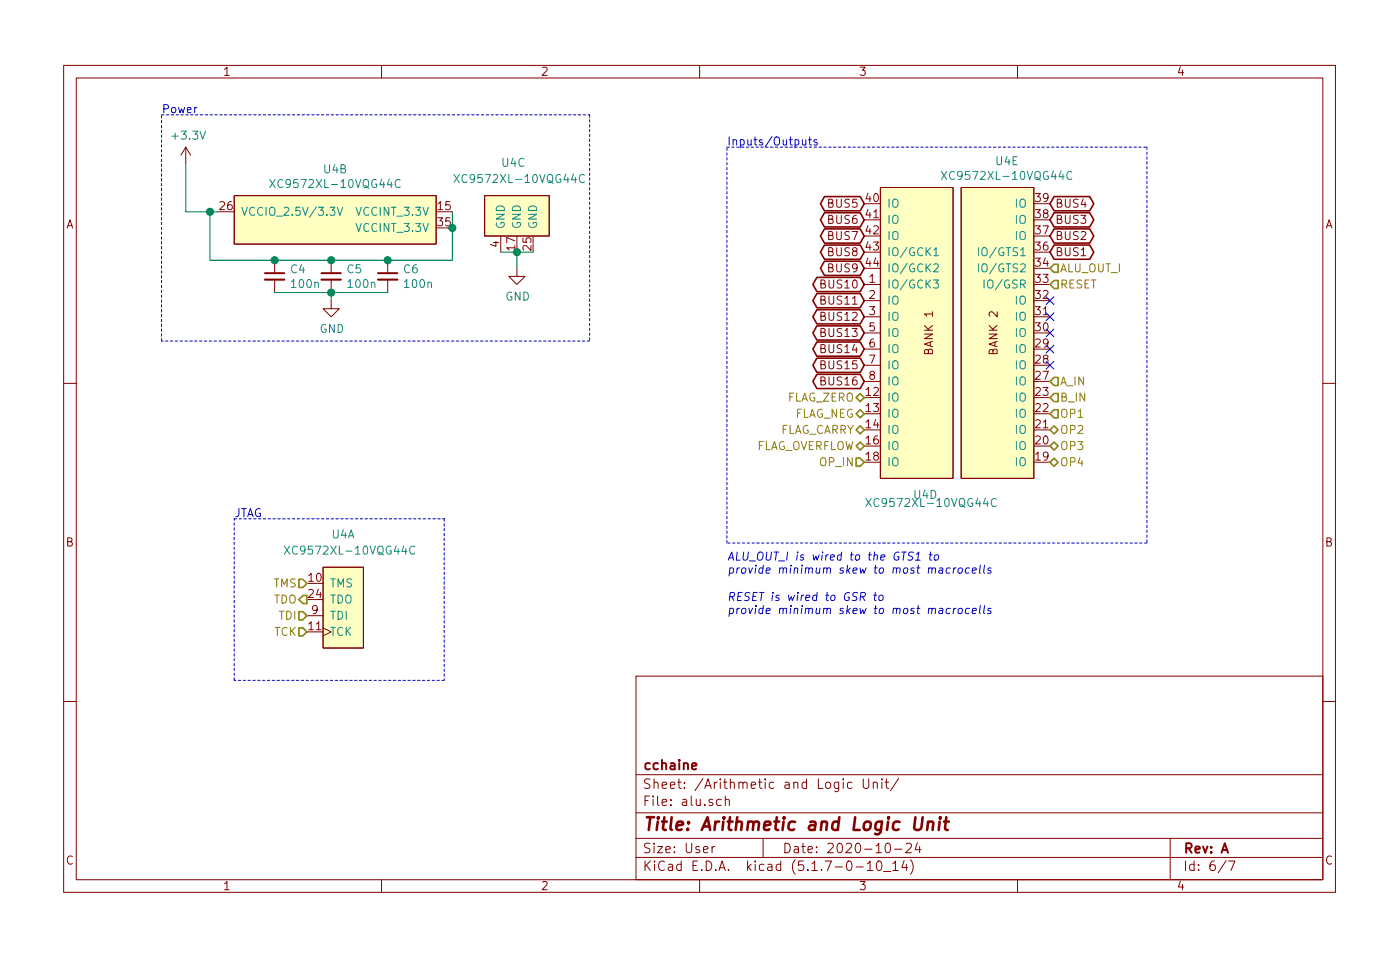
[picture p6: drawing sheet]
<svg xmlns="http://www.w3.org/2000/svg" width="220mm" height="150mm" viewBox="0 0 220 150" stroke-linecap="round" stroke-linejoin="round" font-family="sans-serif">
<g fill="none" stroke="#840000" stroke-width=".16">
<path d="M10 10.3h200v130h-200zM12 12.3h196v126h-196zM60 10.3v2M110 10.3v2M160 10.3v2M29.2 23.1l-.8 1.3M29.2 23.1v2.6M29.2 23.1l.8 1.3M36.8 30.8h31.8v7.6h-31.8zM76.2 30.8h10.2v6.3h-10.2zM78.7 37.1v2.5M138.4 29.5h11.5v45.7h-11.5z"/>
<path d="M151.1 29.5h11.5v45.7h-11.5zM43.2 40.9v2M43.2 44v2M52.1 47.3v1.2h1.2l-1.2 1.3-1.3-1.3h1.3M52.1 40.9v2M52.1 44v2M61 40.9v2M61 44v2M81.3 42.2v1.3h1.2l-1.2 1.2-1.3-1.2h1.3M135.9 44.7h2.5M135.9 47.3h2.5M135.9 49.8h2.5"/>
<path d="M135.9 52.3h2.5M135.9 54.9h2.5M135.9 57.4h2.5M135.9 60h2.5M146.6 49v.7M10 60.3h2M208 60.3h2M48.3 96.8h2.5M50.8 89.2h6.3v12.7h-6.3zM50.8 98.7l1.3 .6-1.3 .7M10 110.3h2M100 106.3h108v32h-108z"/>
<path d="M208 110.3h2M60 138.3v2M100 134.8h108M100 131.8h108M100 127.8h108M100 121.8h108M110 138.3v2M112 133.1v1M112.4 133.1h-.3l-.1 .2M113.4 125.7l-.1-.1a.47 .47 0 0 0-.6 .3v.5a.48 .48 0 0 0 .7 .2M114 125.8l.2-.2 .4 .1 .1 .9M114 125.1v1.5"/>
<path d="M120 131.8v3M134 123h-.5l-.3 .2 .1 .6 .2 .1h.5M134.6 136.3h1.1M135.7 122.4l.1 1.4a.48 .48 0 0 0 .8-.1v-1.3M136.4 135.8l.4-.5v1.5M136.4 136.8h.8M137.3 123.1l.2-.1h.4v.9M137.3 123v.9M137.9 135.5a.35 .35 0 0 1 .4-.2 .35 .35 0 0 1 .3 .3l.1 .7-.2 .4-.2 .1-.4-.1a1.2 1.2 0 0 1 0-1.2zM138.7 122.4v.2M138.7 123v.9M138.9 137h1.2"/>
<path d="M139.2 123h.5M139.3 132.7l.4-.1a.94 .94 0 0 1 0 1.5h-.2a.87 .87 0 0 1-.2-1.4zM139.4 122.4v1.3l.3 .2M140.4 135.8l.4-.5v1.5M140.4 136.8h.8M140.7 133.5h1.1M141.3 122.4l-1.3 1.9M142.2 135.3l-.4 1.1h.9M142.5 132.7l.2-.1h.3l.3 .1v.3v.2l-.9 .9h.9M142.5 135.9v.9M143.2 135.1a1.71 1.71 0 0 1 0 2.3M144.2 132.5l-.3 1.1h.9"/>
<path d="M144.6 133.1v1M160 138.3v2M184 131.8v6.5M192.8 135.3l-1.3 1.9M193.2 135.3h1l-.7 1.5"/>
</g>
<path d="M143.9 128.5l-.2 1.6 .2 .3a.66 .66 0 0 0 1-.3l.2-1.6M145.9 129.3a.5 .5 0 0 1 .9 .1l-.2 1.1M145.9 129.2l-.1 1.3M147.8 129.2l-.2 1.3M147.9 128.5l-.1 .1v.1l.1-.1v-.1l-.1 .2M148.4 129.2h.8M148.8 128.5l-.2 1.7 .1 .2 .3 .1" fill="none" stroke="#840000" stroke-width=".41"/>
<path d="M41.7 42.9h3M50.5 42.9h3.1M59.4 42.9h3.1M108.8 120.5l.7-.2-.1-.3h-.4l-.2 .2 .1 .7h.5" fill="none" stroke="#840000" stroke-width=".3"/>
<g fill="#ffffc2" stroke="#ffffc2" stroke-width=".16">
<path d="M50.8 89.2h6.3v12.7h-6.3z"/>
<path d="M36.8 30.8h31.8v7.6h-31.8z"/>
<path d="M76.2 30.8h10.2v6.3h-10.2z"/>
<path d="M151.1 29.5h11.5v45.7h-11.5z"/>
<path d="M138.4 29.5h11.5v45.7h-11.5z"/>
</g>
<g fill="none" stroke="#008484" stroke-width=".16">
<path d="M42.4 28.2l.9 1.3M43.3 28.2l-.9 1.3M53 32.6l.4 1.2 .5-1.2M62.9 28.3a.51 .51 0 0 0-.6 0 .51 .51 0 0 0-.2 .6 .46 .46 0 0 0 .3 .5 .46 .46 0 0 0 .5 0M71.4 27.4l.8 1.3M72.2 27.4l-.8 1.3M91.9 27.6a.51 .51 0 0 0-.7-.1 .51 .51 0 0 0-.1 .7 .46 .46 0 0 0 .2 .5 .46 .46 0 0 0 .6-.1M146.8 39.3l.4-.4v1.3M148 26.9l.9 1.3M148.9 26.9l-.9 1.3M153.8 38.9v1.3M168.5 27.1a.51 .51 0 0 0-.6 0 .51 .51 0 0 0-.2 .6 .46 .46 0 0 0 .3 .5 .46 .46 0 0 0 .5-.1"/>
<path d="M146.8 44h.7l-.4 .5 .4 .1v.6l-.2 .1h-.4l-.1-.1M146.8 41.6l.5-.1 .2 .1v.2v.2l-.7 .7h.7M146.8 40.2h.7M153.8 41.5v1.2M154.7 44v1.3M136.1 78.4l.9 1.2M137 78.4l-.9 1.2M156.6 78.5a.51 .51 0 0 0-.6 0 .51 .51 0 0 0-.1 .6 .46 .46 0 0 0 .2 .5 .46 .46 0 0 0 .5-.1M44.7 85.8l.8 1.3M45.5 85.8l-.8 1.3M65.2 86a.51 .51 0 0 0-.6 0 .51 .51 0 0 0-.2 .6 .46 .46 0 0 0 .3 .5 .46 .46 0 0 0 .5-.1"/>
</g>
<path d="M41.7 44h3M50.5 44h3.1M59.4 44h3.1" fill="none" stroke="#840000" stroke-width=".33"/>
<path d="M25.4 18.1h67.3M92.7 18.1v35.5M114.3 23.1h66M180.3 23.1v62.3M25.4 53.6v-35.5M92.7 53.6h-67.3M36.8 81.6h33M69.8 81.6v25.4M114.3 85.4v-62.3M180.3 85.4h-66M36.8 107v-25.4M69.8 107h-33" fill="none" stroke="#0000c2" stroke-width=".16" stroke-dasharray=".4 .4"/>
<path d="M29.2 25.7v7.6h5.1M33 33.3v7.6h38.1v-7.6M78.7 39.6h5.1M81.3 39.6v2.6M43.2 46h17.8M52.1 46v1.3" fill="none" stroke="#008400" stroke-width=".16"/>
<g fill="none" stroke="#848400" stroke-width=".25">
<path d="M165.7 44.1h.7v1.3h-.7l-.6-.7zM165.7 41.5h.7v1.3h-.7l-.6-.6zM165.7 59.3h.7v1.3h-.7l-.6-.6zM134.6 72h.7l.6 .7-.6 .6h-.7zM134.6 70.1l.7-.6 .6 .6-.6 .7zM134.6 62.5l.7-.6 .6 .6-.6 .6zM134.6 67.6l.7-.7 .6 .7-.6 .6zM134.6 65l.7-.6 .6 .6-.6 .7zM165.1 72.7l.6-.7 .7 .7-.7 .6zM165.1 70.1l.6-.6 .7 .6-.7 .7zM165.1 67.6l.6-.7 .7 .7-.7 .6zM165.7 64.4h.7v1.3h-.7l-.6-.7z"/>
<path d="M165.7 61.9h.7v1.2h-.7l-.6-.6zM47 98.7h.6l.7 .6-.7 .7h-.6zM47 96.2h.6l.7 .6-.7 .6h-.6zM47 91.1h.6l.7 .6-.7 .6h-.6zM47.6 93.6h.7v1.3h-.7l-.6-.6z"/>
</g>
<g fill="none" stroke="#840000" stroke-width=".25">
<path d="M129.6 38.5h5.7l.6 1.1-.6 1.2h-5.7l-.6-1.2zM129.6 36h5.7l.6 1.1-.6 1.1h-5.7l-.6-1.1zM129.6 33.4h5.7l.6 1.2-.6 1.1h-5.7l-.6-1.1zM129.6 30.9h5.7l.6 1.1-.6 1.1h-5.7l-.6-1.1zM165.7 36h5.6l.7 1.1-.7 1.1h-5.6l-.6-1.1zM165.7 38.5h5.6l.7 1.1-.7 1.2h-5.6l-.6-1.2zM165.7 33.4h5.6l.7 1.2-.7 1.1h-5.6l-.6-1.1zM165.7 30.9h5.6l.7 1.1-.7 1.1h-5.6l-.6-1.1zM128.4 58.8h6.9l.6 1.2-.6 1.1h-6.9l-.6-1.1zM128.4 56.3h6.9l.6 1.1-.6 1.1h-6.9l-.6-1.1zM128.4 53.8h6.9l.6 1.1-.6 1.1h-6.9l-.6-1.1zM128.4 51.2h6.9l.6 1.1-.6 1.2h-6.9l-.6-1.2z"/>
<path d="M128.4 48.7h6.9l.6 1.1-.6 1.1h-6.9l-.6-1.1zM128.4 46.1h6.9l.6 1.2-.6 1.1h-6.9l-.6-1.1zM128.4 43.6h6.9l.6 1.1-.6 1.1h-6.9l-.6-1.1zM129.6 41.1h5.7l.6 1.1-.6 1.1h-5.7l-.6-1.1z"/>
</g>
<g fill="none" stroke="#0000c2" stroke-width=".16">
<path d="M126.2 22v.6a.31 .31 0 0 0 .4 .1h.1M126.7 22v.8M127.1 22h.5M127.3 21.5v1.1l.1 .1 .2 .1M128.4 22h-.3l-.1 .1v.2l.4 .1v.3h-.4M135.3 93.8l.7-.1v-.4l-.1-.2h-.5l-.2 1.3M135.6 93.8l.4 .6M137.4 93.6h.5M137.6 93.1l-.1 1.1v.2h.3M138.3 93.7l.2-.1 .3 .1v.5l-.1 .2h-.3l-.2-.1zM143.6 86.9l-.5-.1-.1 .1-.2 .2 .2 .2 .4 .2 .1 .2-.1 .3h-.7M143.9 88.1h.8"/>
<path d="M144.1 87.1l.4-.3-.2 1.3M146.1 87.2h.5M146.3 86.8l-.1 1.1 .1 .1 .2 .1M147 87.3l.2-.1 .3 .1v.5l-.1 .2-.3 .1-.2-.2zM147.7 95.7h.5v.8M147.7 89.3h.5v.8M148.2 95.9l-.4 .1a.25 .25 0 0 0-.2 .2 .25 .25 0 0 0 .2 .3l.4-.1M148.2 89.6h-.4a.25 .25 0 0 0-.2 .2 .25 .25 0 0 0 .2 .3h.4M149.4 95.7l-.3-.1-.3 .3-.1 .3 .1 .2h.5M149.4 89.3h-.3l-.3 .2-.1 .4 .1 .2h.5M150 95.6l-.1 .9M150 89.3l-.1 .8"/>
<path d="M150.3 95.6l-.2 .1-.2 .2M150.3 89.3h-.2l-.2 .2M150.8 95.7l.3-.1 .2 .3v.3l-.3 .3-.3-.1-.1-.2 .1-.3zM150.8 89.3h.3l.2 .2v.4l-.3 .2h-.3l-.1-.2 .1-.4zM152.5 95.7l-.4-.1-.3 .3v.3l.1 .2h.4M152.5 89.3h-.4l-.3 .2v.4l.1 .2h.4M152.9 96l.6-.1v-.2h-.5l-.1 .6 .1 .2 .4-.1M152.9 89.7l.6-.1v-.3h-.5l-.1 .6 .1 .2h.4M154.2 95.2l-.2 1.1 .2 .2M154.2 88.8l-.2 1.1 .2 .2M154.8 95.2l-.1 1.1 .1 .2M154.8 88.8l-.1 1.1 .1 .2"/>
<path d="M155.8 95.7a.33 .33 0 0 0-.5 .2l.1 .1 .4 .1v.2l-.2 .2-.3-.1M155.8 89.3a.33 .33 0 0 0-.5 .2l.1 .1 .4 .2v.1l-.2 .2h-.3"/>
</g>
<g fill="#008400" stroke="#008400" stroke-width=".25">
<circle cx="71.1" cy="35.8" r=".51"/>
<circle cx="52.1" cy="46" r=".51"/>
<circle cx="81.3" cy="39.6" r=".51"/>
<circle cx="61" cy="40.9" r=".51"/>
<circle cx="52.1" cy="40.9" r=".51"/>
<circle cx="43.2" cy="40.9" r=".51"/>
<circle cx="33" cy="33.3" r=".51"/>
</g>
<path d="M164.5 56.8l1.2 1.2M164.5 54.3l1.2 1.2M164.5 51.7l1.2 1.3M164.5 49.2l1.2 1.2M164.5 46.7l1.2 1.2M165.7 56.8l-1.2 1.2M165.7 54.3l-1.2 1.2M165.7 51.7l-1.2 1.3M165.7 49.2l-1.2 1.2M165.7 46.7l-1.2 1.2" fill="none" stroke="#000084" stroke-width=".16"/>
<text font-size="2.8" fill="#840000" x="101" y="130.6">Title: Arithmetic and Logic Unit</text>
<g font-size="2.1" fill="#840000">
<text x="101" y="124">Sheet: /Arithmetic and Logic Unit/</text>
<text x="101" y="121">cchaine</text>
<text x="101" y="126.7">File: alu.sch</text>
<text x="101" y="136.9">KiCad E.D.A. kicad (5.1.7-0-10_14)</text>
<text x="101" y="134.1">Size: User</text>
<text x="123" y="134.1">Date: 2020-10-24</text>
<text x="186" y="134.1">Rev: A</text>
<text x="186" y="136.9">Id: 6/7</text>
</g>
<g font-size="1.8" fill="#840000">
<text x="35" y="11.9">1</text>
<text x="85" y="11.9">2</text>
<text x="135" y="11.9">3</text>
<text x="185" y="11.9">4</text>
<text x="10.4" y="35.9">A</text>
<text x="34.6" y="33">26</text>
<text x="68.9" y="33">15</text>
<text x="68.9" y="35.6">35</text>
<text x="130.4" y="35.2">BUS6</text>
<text x="130.4" y="32.7">BUS5</text>
<text x="136.2" y="31.8">40</text>
<text x="136.2" y="34.3">41</text>
<text x="162.9" y="34.3">38</text>
<text x="162.9" y="31.8">39</text>
<text x="165.9" y="35.2">BUS3</text>
<text x="165.9" y="32.7">BUS4</text>
<text x="208.4" y="35.9">A</text>
<text x="78.5" y="38.9" transform="rotate(-90 78.5 38.9)">4</text>
<text x="81" y="39.3" transform="rotate(-90 81 39.3)">17</text>
<text x="83.6" y="39.3" transform="rotate(-90 83.6 39.3)">25</text>
<text x="130.4" y="40.3">BUS8</text>
<text x="130.4" y="37.7">BUS7</text>
<text x="136.2" y="36.8">42</text>
<text x="136.2" y="39.4">43</text>
<text x="136.2" y="41.9">44</text>
<text x="162.9" y="41.9">34</text>
<text x="162.9" y="39.4">36</text>
<text x="162.9" y="36.8">37</text>
<text x="165.9" y="37.7">BUS2</text>
<text x="165.9" y="40.3">BUS1</text>
<text x="129.4" y="47.9">BUS11</text>
<text x="129.4" y="45.4">BUS10</text>
<text x="130.4" y="42.8">BUS9</text>
<text x="136.7" y="44.5">1</text>
<text x="136.7" y="47">2</text>
<text x="162.9" y="47">32</text>
<text x="162.9" y="44.5">33</text>
<text x="129.4" y="53">BUS13</text>
<text x="129.4" y="50.4">BUS12</text>
<text x="136.7" y="49.5">3</text>
<text x="136.7" y="52.1">5</text>
<text x="162.9" y="52.1">30</text>
<text x="162.9" y="49.5">31</text>
<text x="129.4" y="58.1">BUS15</text>
<text x="129.4" y="55.5">BUS14</text>
<text x="136.7" y="54.6">6</text>
<text x="136.7" y="57.2">7</text>
<text x="136.7" y="59.7">8</text>
<text x="146.7" y="55.6" transform="rotate(-90 146.7 55.6)">BANK 1</text>
<text x="156.9" y="55.6" transform="rotate(-90 156.9 55.6)">BANK 2</text>
<text x="162.9" y="59.7">27</text>
<text x="162.9" y="57.2">28</text>
<text x="162.9" y="54.6">29</text>
<text x="129.4" y="60.6">BUS16</text>
<text x="136.2" y="62.2">12</text>
<text x="136.2" y="64.8">13</text>
<text x="162.9" y="64.8">22</text>
<text x="162.9" y="62.2">23</text>
<text x="136.2" y="67.3">14</text>
<text x="136.2" y="69.9">16</text>
<text x="162.9" y="69.9">20</text>
<text x="162.9" y="67.3">21</text>
<text x="136.2" y="72.4">18</text>
<text x="162.9" y="72.4">19</text>
<text x="10.4" y="85.9">B</text>
<text x="208.4" y="85.9">B</text>
<text x="48.6" y="91.5">10</text>
<text x="48.6" y="94">24</text>
<text x="48.6" y="99.1">11</text>
<text x="49" y="96.5">9</text>
<text x="10.4" y="135.9">C</text>
<text x="208.4" y="135.9">C</text>
<text x="35" y="139.9">1</text>
<text x="85" y="139.9">2</text>
<text x="135" y="139.9">3</text>
<text x="185" y="139.9">4</text>
</g>
<g font-size="1.8" fill="#0000c2">
<text x="25.4" y="17.8">Power</text>
<text x="114.3" y="22.9">Inputs/Outputs</text>
<text x="36.8" y="81.3">JTAG</text>
<text x="114.3" y="88.1">ALU_OUT_I is wired to the GTS1 to</text>
<text x="114.3" y="94.5">RESET is wired to GSR to</text>
<text x="114.3" y="90.2">provide minimum skew to most macrocells</text>
<text x="114.3" y="96.5">provide minimum skew to most macrocells</text>
</g>
<g font-size="1.8" fill="#008484">
<text x="27.3" y="22">+3.3V</text>
<text x="43.5" y="29.6">XC9572XL-10VQG44C</text>
<text x="51" y="27.2">U4B</text>
<text x="72.5" y="28.8">XC9572XL-10VQG44C</text>
<text x="79" y="26.2">U4C</text>
<text x="149.1" y="28.3">XC9572XL-10VQG44C</text>
<text x="156.6" y="26">U4E</text>
<text x="37.8" y="33.9">VCCIO_2.5V/3.3V</text>
<text x="56.4" y="33.9">VCCINT_3.3V</text>
<text x="139.4" y="32.7">IO</text>
<text x="139.4" y="35.2">IO</text>
<text x="159.7" y="35.2">IO</text>
<text x="159.7" y="32.7">IO</text>
<text x="56.4" y="36.5">VCCINT_3.3V</text>
<text x="79.4" y="36.1" transform="rotate(-90 79.4 36.1)">GND</text>
<text x="81.9" y="36.1" transform="rotate(-90 81.9 36.1)">GND</text>
<text x="84.5" y="36.1" transform="rotate(-90 84.5 36.1)">GND</text>
<text x="139.4" y="37.7">IO</text>
<text x="139.4" y="40.3">IO/GCK1</text>
<text x="154.6" y="40.3">IO/GTS1</text>
<text x="159.7" y="37.7">IO</text>
<text x="45.7" y="43">C4</text>
<text x="46" y="45.3">100n</text>
<text x="54.6" y="43">C5</text>
<text x="54.9" y="45.3">100n</text>
<text x="63.5" y="43">C6</text>
<text x="63.8" y="45.3">100n</text>
<text x="79.5" y="47.3">GND</text>
<text x="139.4" y="45.4">IO/GCK3</text>
<text x="139.4" y="47.9">IO</text>
<text x="139.4" y="42.8">IO/GCK2</text>
<text x="154.6" y="42.8">IO/GTS2</text>
<text x="155.3" y="45.4">IO/GSR</text>
<text x="159.7" y="47.9">IO</text>
<text x="50.2" y="52.3">GND</text>
<text x="139.4" y="50.4">IO</text>
<text x="139.4" y="53">IO</text>
<text x="159.7" y="53">IO</text>
<text x="159.7" y="50.4">IO</text>
<text x="139.4" y="55.5">IO</text>
<text x="139.4" y="58.1">IO</text>
<text x="159.7" y="58.1">IO</text>
<text x="159.7" y="55.5">IO</text>
<text x="139.4" y="63.1">IO</text>
<text x="139.4" y="65.7">IO</text>
<text x="139.4" y="60.6">IO</text>
<text x="159.7" y="65.7">IO</text>
<text x="159.7" y="63.1">IO</text>
<text x="159.7" y="60.6">IO</text>
<text x="139.4" y="68.2">IO</text>
<text x="139.4" y="70.8">IO</text>
<text x="159.7" y="70.8">IO</text>
<text x="159.7" y="68.2">IO</text>
<text x="139.4" y="73.3">IO</text>
<text x="159.7" y="73.3">IO</text>
<text x="137.2" y="79.7">XC9572XL-10VQG44C</text>
<text x="143.7" y="78.4">U4D</text>
<text x="45.8" y="87.2">XC9572XL-10VQG44C</text>
<text x="52.2" y="84.6">U4A</text>
<text x="51.8" y="92.3">TMS</text>
<text x="51.8" y="94.9">TDO</text>
<text x="51.8" y="100">TCK</text>
<text x="51.8" y="97.4">TDI</text>
</g>
<g font-size="1.8" fill="#848400">
<text x="166.6" y="45.4">RESET</text>
<text x="166.6" y="42.8">ALU_OUT_I</text>
<text x="123.6" y="63.1">FLAG_ZERO</text>
<text x="124.7" y="65.7">FLAG_NEG</text>
<text x="166.6" y="65.7">OP1</text>
<text x="166.6" y="60.6">A_IN</text>
<text x="166.6" y="63.1">B_IN</text>
<text x="118.3" y="70.8">FLAG_OVERFLOW</text>
<text x="122.3" y="68.2">FLAG_CARRY</text>
<text x="166.6" y="70.8">OP3</text>
<text x="166.6" y="68.2">OP2</text>
<text x="129.1" y="73.3">OP_IN</text>
<text x="166.6" y="73.3">OP4</text>
<text x="43" y="94.9">TDO</text>
<text x="43" y="92.3">TMS</text>
<text x="43.1" y="100">TCK</text>
<text x="43.9" y="97.4">TDI</text>
</g>
</svg>
